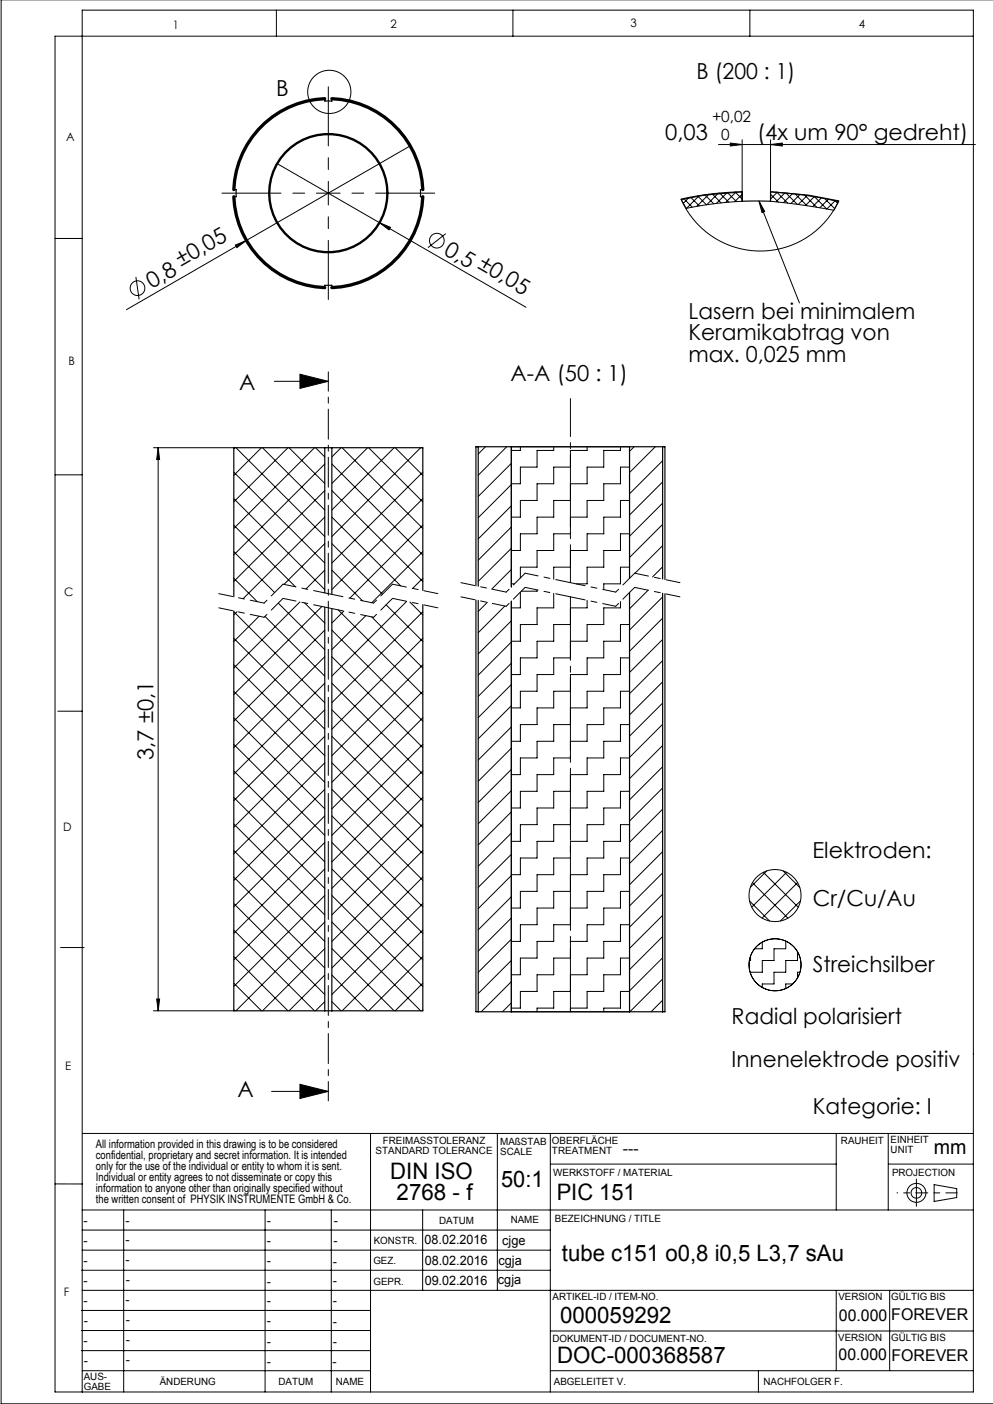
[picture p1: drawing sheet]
<svg xmlns="http://www.w3.org/2000/svg" width="210mm" height="297mm" viewBox="0 0 210 297" stroke-linecap="round" stroke-linejoin="round" font-family="sans-serif">
<g fill="none" stroke="#000" stroke-width=".21">
<path d="M210.1 0h-209.9v297h209.9M58.5 2.1v5.6M69.4 18.4v12.5M108.5 2.1v5.6M158.6 2.1v5.6M205.8 7.7h-194.2v286.8h194.2v-292.4h-188.4v292.4M58.6 34.6l52.7 30.4M69.4 33.4v2.5M69.4 38.4v5M86.8 30.9l-34.7 20M152 30.6h54.3M154.4 30.3l2.5 .3-2.5 .3z"/>
<path d="M156.9 29.6v13a75.7 75.7 0 0 0-11.8 1.5l-1.1-2a63.6 63.6 0 0 1 12.9-1.5M162.9 29.6v13a144.1 144.1 0 0 1 13.4 1.9l1-1.9a86.5 86.5 0 0 0-14.4-2M162.9 30.6l2.5-.3v.6zM11.6 50.4h5.8M28.7 58.6l.7 4.7M46.9 40.9h12.5M49.8 51.8l2.3-.9-2 1.5zM52.1 50.9l-25.4 14.6M61.9 40.9h2.5M66.9 40.9h5M69.4 45.9v2.5M69.4 50.9v12.5"/>
<path d="M74.4 40.9h2.5M79.4 40.9h12.5M80.3 47.1l2.3 1-.3 .5zM94.3 49.4l-3.8 3M144.1 42.2a18.3 18.3 0 0 0 16.5 10.9 18.3 18.3 0 0 0 16.8-10.6M144.6 42l1.8 1.8M145.8 41.8l-1.3 1.2M146 41.7l1.9 1.9M147.5 41.4l1.9 1.9M147.9 41.4l-2.7 2.7M149 41.2l1.9 1.9M149.9 41.1l-2.5 2.6"/>
<path d="M150.6 41l1.9 1.9M151.9 40.9l-2.4 2.4M152.2 40.8l1.9 2M155.5 40.6l1.4 1.5M155.7 40.6l-2.2 2.2M155.7 42.6l-1.9-1.9-2.3 2.3M156.9 41.1l-1.5 1.6M160.5 42.5l1.2 2.2-.6 .3zM160.5 42.5l8.6 21.6M163 41.1l1.6 1.6M164.3 40.7l2.3 2.3M164.4 40.7l-1.4 1.4"/>
<path d="M166 40.8l-1.9 1.9M166.2 40.8l2.4 2.4M167.6 41l-1.9 1.9M168.2 41l2.4 2.5M169.1 41.2l-1.8 1.9M170.2 41.3l2.5 2.5M170.7 41.4l-1.9 1.9M172.2 41.6l-1.9 1.9M172.3 41.6l2.5 2.6M173.7 41.9l-1.8 1.8M174.4 42l2.1 2.1M175.2 42.2l-1.8 1.8"/>
<path d="M176.6 42.5l-1.7 1.7M176.6 42.5l.5 .5M63.4 79.2l6 1.5-6 1.5zM32.4 94.7h16.9M33.4 94.7v119.1M33.4 94.7l.4 2.5h-.7zM49.4 99.9l19.3 19.2M49.7 94.7l-.3 .2M49.9 94.7l18.8 18.8M55.3 94.7l-5.9 5.9M55.5 94.7l13.2 13.2M58 80.7h11.4"/>
<path d="M60.9 94.7l-11.5 11.5M61.1 94.7l7.6 7.6M66.5 94.7l-17.1 17.1M66.7 94.7l2 2M68.7 98.2l-19.3 19.2M70.2 98.2l19.2 19.2M72.1 94.7l-1.9 2M72.3 94.7l17.1 17.1M77.7 94.7l-7.5 7.6M78 94.7l11.4 11.5M83.4 94.7l-13.2 13.2M83.6 94.7l5.8 5.9"/>
<path d="M89 94.7l-18.8 18.8M89.2 94.7l.2 .2M89.4 99.9l-19.2 19.2M102.7 94.5l-1.6 1.5M107.2 94.5l-6.1 6M108.1 98l-7 7M110.1 94.5v.8h-2M117.1 94.5v.8h-3.5v3.5h-3.5v3.5h-2M124.2 94.5v.8h-3.6v3.5h-3.5v3.5h-3.5v3.6h-3.5v3.5h-2M131.2 94.5v.8h-3.5v3.5h-3.5v3.5h-3.6v3.6h-3.5v3.5h-3.5v3.5h-3.5v3.6h-2M133.1 98.8h-1.9v3.5h-3.5v3.6h-3.5v3.5h-3.6v3.5h-3.5v3.6h-3.5v3.5h-3.5v2.3M134.1 94.5l-1 1"/>
<path d="M138.6 94.5l-5.5 5.5M140.1 97.5l-7 7M11.6 100.4h5.8M49.4 116.7l8.7 8.6M49.4 111.1l13.1 13M49.4 105.5l19.3 19.2M68.7 103.8l-19.3 19.2M68.7 109.4l-17.3 17.3M68.7 115l-8.6 8.6M70.2 115l10.7 10.7M70.2 109.4l14.5 14.5M70.2 103.8l19.2 19.2"/>
<path d="M89.4 105.5l-19.2 19.2M89.4 111.1l-15.4 15.4M89.4 116.7l-10.8 10.8M108.1 102.5l-7 7M108.1 107l-7 7M108.1 111.5l-7 7M108.1 116l-7 7M133.1 105.9h-1.9v3.5h-3.5v3.5h-3.5v3.6h-3.6v3.5h-3.5v2.5M133.1 112.9h-1.9v3.6h-3.5v3.5h-3.5v3.5h-2.4M133.1 120h-1.9v3.5h-3.5v1.2M140.1 101.9l-7 7M140.1 106.4l-7 7"/>
<path d="M140.1 110.9l-7 7M140.1 115.4l-5.8 5.9M140.1 119.9l-2.1 2.1M49.4 135l19.3 19.3M49.4 129.4l19.3 19.2M49.4 122.3l5 5M50.1 129.4l-.7 .7M54.8 130.4l-5.4 5.3M56 130.4l12.7 12.6M58.8 127.6l9.9 9.8M63.4 127.3l-14 14M64.4 127.5l4.3 4.3"/>
<path d="M68.1 128.3l-18.7 18.6M68.7 133.3l-19.3 19.2M68.7 138.9l-19.3 19.3M68.7 120.6l-4 4M70.2 138.9l19.2 19.3M70.2 133.3l19.2 19.2M70.2 120.6l6.5 6.5M71.5 129l17.9 17.9M72.7 129.3l-2.5 2.5M77.4 130.2l-7.2 7.2M78.6 130.5l10.8 10.8M81.7 127.9l7.7 7.8"/>
<path d="M86 127.2l-15.8 15.8M86.7 127.3l2.7 2.8M89.4 129.4l-19.2 19.2M89.4 135l-19.2 19.3M89.4 122.3l-2.1 2.2M103.1 127.4l-2 2M106.8 128.2l-5.7 5.6M108.1 120.5l-4.1 4.1M108.1 131.3l-7 7M108.1 135.8l-7 7M108.1 123.5h.7M110.1 125.3v3.3h-2"/>
<path d="M113.6 124.8v.3h-3.4M117.1 125.5v3.1h-3.5v3.5h-3.5v3.5h-2M124.2 127v1.6h-3.6v3.5h-3.5v3.5h-3.5v3.6h-3.5v3.5h-2M131.2 127.3v1.3h-3.5v3.5h-3.5v3.5h-3.6v3.6h-3.5v3.5h-3.5v3.5h-3.5v3.6h-2M133.1 122.3v-27.8h-25v29.7M133.1 125.3v88.7h-25v-86.8M133.1 132.1h-1.9v3.5h-3.5v3.6h-3.5v3.5h-3.6v3.5h-3.5v3.6h-3.5v3.5h-3.5v3.5h-2M133.1 139.2h-1.9v3.5h-3.5v3.5h-3.5v3.6h-3.6v3.5h-3.5v3.5h-3.5v3.5h-3.5v3.6h-2M137.1 124.9l-4 3.9M140.1 126.3l-7 7M140.1 130.8l-7 7M140.1 135.3l-7 7"/>
<path d="M140.1 139.7l-7 7M12.2 150.4h5.2M49.4 146.2l19.3 19.3M49.4 157.5l19.3 19.2M49.4 151.9l19.3 19.2M49.4 140.6l19.3 19.3M68.7 144.5l-19.3 19.3M68.7 150.1l-19.3 19.3M68.7 155.8l-19.3 19.2M70.2 155.8l19.2 19.2M70.2 150.1l19.2 19.3M70.2 144.5l19.2 19.3"/>
<path d="M89.4 140.6l-19.2 19.3M89.4 146.2l-19.2 19.3M89.4 151.9l-19.2 19.2M89.4 157.5l-19.2 19.2M108.1 153.8l-7 7M108.1 158.3l-7 7M108.1 140.3l-7 7M108.1 144.8l-7 7M108.1 149.3l-7 7M133.1 146.2h-1.9v3.6h-3.5v3.5h-3.5v3.5h-3.6v3.5h-3.5v3.6h-3.5v3.5h-3.5v3.5h-2M133.1 153.3h-1.9v3.5h-3.5v3.5h-3.5v3.6h-3.6v3.5h-3.5v3.5h-3.5v3.5h-3.5v3.6h-2M140.1 144.2l-7 7"/>
<path d="M140.1 148.7l-7 7M140.1 153.2l-7 7M140.1 157.7l-7 7M49.4 179.9l19.3 19.3M49.4 174.3l19.3 19.2M49.4 168.7l19.3 19.2M49.4 163.1l19.3 19.2M68.7 167l-19.3 19.2M68.7 172.6l-19.3 19.2M68.7 178.2l-19.3 19.2M68.7 161.4l-19.3 19.2M70.2 178.2l19.2 19.2"/>
<path d="M70.2 172.6l19.2 19.2M70.2 167l19.2 19.2M70.2 161.4l19.2 19.2M89.4 163.1l-19.2 19.2M89.4 168.7l-19.2 19.2M89.4 174.3l-19.2 19.2M89.4 179.9l-19.2 19.3M108.1 162.8l-7 7M108.1 167.3l-7 7M108.1 171.7l-7 7M108.1 176.2l-7 7M133.1 160.3h-1.9v3.6h-3.5v3.5h-3.5v3.5h-3.6v3.5h-3.5v3.6h-3.5v3.5h-3.5v3.5h-2"/>
<path d="M133.1 167.4h-1.9v3.5h-3.5v3.5h-3.5v3.6h-3.6v3.5h-3.5v3.5h-3.5v3.6h-3.5v3.5h-2M133.1 174.4h-1.9v3.6h-3.5v3.5h-3.5v3.5h-3.6v3.6h-3.5v3.5h-3.5v3.5h-3.5v3.5h-2M140.1 162.2l-7 7M140.1 166.7l-7 7M140.1 171.2l-7 7M140.1 175.7l-7 7M49.4 191.1l19.3 19.3M49.4 185.5l19.3 19.3M49.4 196.8l17.1 17M68.7 183.8l-19.3 19.3M68.7 189.4l-19.3 19.3M68.7 195l-18.8 18.8"/>
<path d="M70.2 195l18.8 18.8M70.2 189.4l19.2 19.3M70.2 183.8l19.2 19.3M89.4 185.5l-19.2 19.3M89.4 191.1l-19.2 19.3M89.4 196.8l-17.1 17M108.1 180.7l-7 7M108.1 185.2l-7 7M108.1 189.7l-7 7M108.1 194.2l-7 7M108.1 198.7l-7 7M133.1 181.5h-1.9v3.5h-3.5v3.6h-3.5v3.5h-3.6v3.5h-3.5v3.5h-3.5v3.6h-3.5v3.5h-2"/>
<path d="M133.1 188.6h-1.9v3.5h-3.5v3.5h-3.5v3.5h-3.6v3.6h-3.5v3.5h-3.5v3.5h-3.5v3.6h-2M133.1 195.6h-1.9v3.5h-3.5v3.6h-3.5v3.5h-3.6v3.5h-3.5v3.6h-3.5v.7M140.1 180.2l-7 7M140.1 184.6l-7 7M140.1 189.1l-7 7M140.1 193.6l-7 7M140.1 198.1l-7 7M158.5 190.6l4.2 4.2M159.1 186.7l7.5 7.5M161.2 199.3v1.4h-1.6M161.4 184.5l7.4 7.4M162.2 184.2l-3.5 3.5"/>
<path d="M165.6 184.2l3.5 3.5M166.2 199.1v1.6h-2.5v2.5h-2.5v2.5h-2.5v.3M166.4 184.5l-7.4 7.4M168.7 186.7l-7.5 7.5M169.3 190.6l-4.3 4.2M12.8 200.4h5M32.4 213.8h16.9M33.1 211.3h.7l-.4 2.5zM49.4 213.6l.3 .2M49.4 208l5.9 5.8M49.4 202.4l11.5 11.4M68.7 200.7l-13.2 13.1"/>
<path d="M68.7 206.3l-7.6 7.5M68.7 211.9l-2 1.9M70.2 211.9l1.9 1.9M70.2 206.3l7.5 7.5M70.2 200.7l13.2 13.1M89.4 202.4l-11.4 11.4M89.4 208l-5.8 5.8M89.4 213.6l-.2 .2M108.1 203.2l-7 7M108.1 207.7l-6.3 6.3M108.1 212.2l-1.8 1.8M133.1 202.7h-1.9v3.5h-3.5v3.5h-3.5v3.6h-3.6v.7"/>
<path d="M133.1 209.7h-1.9v3.6h-3.5v.7M140.1 202.6l-7 7M140.1 207.1l-6.9 6.9M140.1 211.6l-2.4 2.4M158.7 205.9a5.5 5.5 0 0 0 7.5 3.2M158.7 202.2a5.5 5.5 0 0 1 8.2-2.7 5.5 5.5 0 0 1 .7 8.6M158.7 202.2a5.5 5.5 0 0 0 0 3.7M158.7 202.2v1h-.2M167.6 208.1l-1.4 1M167.6 208.1h-1.4v1M168.7 201.3v1.9h-2.5v2.5h-2.5v2.4h-2.5v.8M169.2 205.7h-.5v1.2"/>
<path d="M17.5 239.8h188.3M57.4 230.9h12M63.4 229.4l6 1.5-6 1.5zM78.4 239.8v54.7M105.2 239.8v33.2M116.4 239.8v54.7M176.8 239.8v16.2M187.8 239.8v16.2M11.6 250.4l5.8 .1M17.4 256h188.4M26.2 256v38.5M56.1 256v38.5"/>
<path d="M70.1 256v38.5M89.4 256v17M116.4 246.2h60.4M187.8 246.2h18M197.6 250.6l4.7 .8v1.9l-4.7 .9zM17.2 277.2h61.2M17.3 268.7h99.1M17.4 273h188.4M17.4 264.5h99M17.4 260.2h99M176.8 273v17M188.1 273v17"/>
<path d="M17.2 281.5h61.2M17.2 285.7h61.2M17.4 290h61M116.4 290h89.4M116.4 281.6h89.4M160.4 290v4.5"/>
<circle cx="69.6" cy="19.4" r="4.6"/>
<circle cx="92.4" cy="50.9" r="1.56"/>
<circle cx="29.1" cy="61" r="1.56"/>
<circle cx="163.9" cy="189.4" r="5.5"/>
<circle cx="193.8" cy="252.3" r="2.01"/>
<circle cx="193.8" cy="252.3" r="1.13"/>
</g>
<path d="M193.8 252.3v-2.9M193.8 252.3v2.9" fill="none" stroke="#000" stroke-width=".21" stroke-dasharray="15.2 1.3 1.3 1.3"/>
<path d="M193.8 252.3h8.6" fill="none" stroke="#000" stroke-width=".21" stroke-dasharray="15.2 1.3 1.3 1.3" stroke-dashoffset="12.8"/>
<path d="M193.8 252.3h-4.1" fill="none" stroke="#000" stroke-width=".21" stroke-dasharray="15.2 1.3 1.3 1.3" stroke-dashoffset="15.1"/>
<path d="M69.4 78.7v154.2" fill="none" stroke="#000" stroke-width=".21" stroke-dasharray="6.3 1.3 1.3 1.3" stroke-dashoffset="2.3"/>
<path d="M55.9 130.6l-9.6-2M55.9 127.6l-9.6-2M92.6 128.6l-9.6-2M92.6 125.6l-9.6-2M107.1 128.3l-9.6-2M107.1 125.3l-9.6-2M143.8 126.3l-9.6-2M143.8 123.3l-9.6-2" fill="none" stroke="#000" stroke-width=".21" stroke-dasharray="6.3 1.3 1.3 1.3" stroke-dashoffset="3.4"/>
<path d="M59.9 126.6l-4 4M59.9 123.6l-4 4M83 126.6l-4 4M83 123.6l-4 4M111.1 124.3l-4 4M111.1 121.3l-4 4M134.2 124.3l-4 4M134.2 121.3l-4 4" fill="none" stroke="#000" stroke-width=".21" stroke-dasharray="6.3 1.3 1.3 1.3" stroke-dashoffset="2.8"/>
<path d="M79 130.6l-19.1-4M79 127.6l-19.1-4M130.2 128.3l-19.1-4M130.2 125.3l-19.1-4" fill="none" stroke="#000" stroke-width=".21" stroke-dasharray="6.3 1.3 1.3 1.3" stroke-dashoffset="3.5"/>
<path d="M120.6 214v-87.7" fill="none" stroke="#000" stroke-width=".21" stroke-dasharray="15.2 1.3 1.3 1.3" stroke-dashoffset="1.8"/>
<path d="M120.6 123.3v-39" fill="none" stroke="#000" stroke-width=".21" stroke-dasharray="15.2 1.3 1.3 1.3" stroke-dashoffset="7.2"/>
<g fill="#000">
<path d="M49.8 51.8l2.3-.9-2 1.5zM80.3 47.1l2.3 1-.3 .5zM160.5 42.5l1.2 2.2-.6 .3z"/>
<path d="M154.4 30.3l2.5 .3-2.5 .3zM162.9 30.6l2.5-.3v.6z"/>
<path d="M33.4 94.7l.4 2.5h-.7zM33.1 211.3h.7l-.4 2.5z"/>
<path d="M63.4 79.2l6 1.5-6 1.5zM63.4 229.4l6 1.5-6 1.5z"/>
</g>
<g fill="none" stroke="#000" stroke-width=".25">
<path d="M68.7 20.9v.5h1.5v-.5M49.4 40.1h.5v1.5h-.5M89.4 40.1h-.5v1.5h.5M144.1 42.2l4.9-.9 7.9-.7v2h6v-2l8 .7 6.5 1.2M68.7 60.8v-.5h1.5v.5M68.7 94.7h-19.3v31.5M68.7 94.7h1.5M68.7 94.7v30.7M70.2 94.7h19.2v30.2M70.2 94.7v31M101.1 94.5v29.5M108.1 94.5h25"/>
<path d="M108.1 94.5v29.7M108.1 94.5h-7.5v29.4M133.1 94.5h7.5v28.1M133.1 94.5v27.8M140.1 94.5v28M49.4 129.2v84.6h19.3M68.7 128.4v85.4M70.2 128.7v85.1M89.4 127.9v85.9h-19.2M100.6 126.9v87.1h7.5M101.1 127v87M108.1 127.2v86.8"/>
<path d="M133.1 125.3v88.7M140.1 125.5v88.5M140.6 125.6v88.4h-7.5M68.7 213.8h1.5M108.1 214h25"/>
</g>
<circle cx="69.4" cy="40.9" r="12.5" fill="none" stroke="#000" stroke-width=".5"/>
<path d="M68.7 20.9a20 20 0 0 0-19.3 19.2M70.2 20.9a20 20 0 0 1 19.2 19.2M49.4 41.6a20 20 0 0 0 19.3 19.2M89.4 41.6a20 20 0 0 1-19.2 19.2" fill="none" stroke="#000" stroke-width=".7"/>
<g font-size="4.8">
<text x="82.5" y="249.3">DIN ISO</text>
<text x="106" y="251">50:1</text>
<text x="83.9" y="253.8">2768 - f</text>
<text x="117.7" y="253.8">PIC 151</text>
<text x="118.8" y="266.8">tube c151 o0,8 i0,5 L3,7 sAu</text>
<text x="118.4" y="279.9">000059292</text>
<text x="117.8" y="288.4">DOC-000368587</text>
</g>
<g font-size="4.7">
<text x="147.3" y="16.7">B (200 : 1)</text>
<text x="58.4" y="20.4">B</text>
<text x="140.7" y="29.6">0,03</text>
<text x="160.1" y="29.6">(4x um 90° gedreht)</text>
<text x="93.7" y="53.7" transform="rotate(30 93.7 53.7)">0,5 ±0,05</text>
<text x="32.1" y="61.2" transform="rotate(-30 32.1 61.2)">0,8 ±0,05</text>
<text x="145.6" y="67.5">Lasern bei minimalem</text>
<text x="145.6" y="72">Keramikabtrag von</text>
<text x="145.6" y="76.5">max. 0,025 mm</text>
<text x="50.5" y="82.5">A</text>
<text x="108" y="80.6">A-A (50 : 1)</text>
<text x="32.4" y="160.8" transform="rotate(-90 32.4 160.8)">3,7 ±0,1</text>
<text x="171.8" y="181.4">Elektroden:</text>
<text x="171.9" y="191.7">Cr/Cu/Au</text>
<text x="171.9" y="205.6">Streichsilber</text>
<text x="154.7" y="216.6">Radial polarisiert</text>
<text x="154.7" y="225.6">Innenelektrode positiv</text>
<text x="50.2" y="232">A</text>
<text x="171.9" y="235.6">Kategorie: I</text>
</g>
<text font-size="4.2" x="197.5" y="244.1">mm</text>
<g font-size="3.4">
<text x="131.7" y="244.1">---</text>
<text x="177.4" y="279.4">00.000</text>
<text x="188.5" y="279.3">FOREVER</text>
<text x="177.3" y="287.8">00.000</text>
<text x="188.5" y="287.9">FOREVER</text>
</g>
<g font-size="3.3">
<text x="150.6" y="25.7">+0,02</text>
<text x="152.5" y="29.6">0</text>
</g>
<g font-size="2.7">
<text x="17.7" y="263.3">-</text>
<text x="17.7" y="259.1">-</text>
<text x="26.5" y="263.2">-</text>
<text x="26.5" y="259">-</text>
<text x="56.4" y="263.4">-</text>
<text x="56.4" y="259.2">-</text>
<text x="70.5" y="263.5">-</text>
<text x="70.6" y="259.1">-</text>
<text x="89.8" y="263.3">08.02.2016</text>
<text x="106.2" y="263.3">cjge</text>
<text x="17.7" y="267.6">-</text>
<text x="26.6" y="267.4">-</text>
<text x="56.4" y="267.7">-</text>
<text x="70.4" y="267.7">-</text>
<text x="89.8" y="267.5">08.02.2016</text>
<text x="105.4" y="267.6">cgja</text>
<text x="17.7" y="271.8">-</text>
<text x="26.5" y="275.9">-</text>
<text x="26.6" y="271.7">-</text>
<text x="56.4" y="272">-</text>
<text x="70.4" y="271.9">-</text>
<text x="89.8" y="271.7">09.02.2016</text>
<text x="105.3" y="271.7">cgja</text>
<text x="17.7" y="276.1">-</text>
<text x="17.7" y="280.4">-</text>
<text x="26.6" y="280.1">-</text>
<text x="56.4" y="276.1">-</text>
<text x="56.4" y="280.3">-</text>
<text x="70.4" y="280.5">-</text>
<text x="70.4" y="276.1">-</text>
<text x="17.7" y="284.6">-</text>
<text x="26.6" y="284.3">-</text>
<text x="56.4" y="284.7">-</text>
<text x="70.4" y="284.7">-</text>
<text x="17.7" y="288.8">-</text>
<text x="26.6" y="288.6">-</text>
<text x="56.4" y="289">-</text>
<text x="70.3" y="288.9">-</text>
</g>
<g font-size="2.5">
<text x="82.6" y="5.8">2</text>
<text x="133.3" y="5.7">3</text>
<text x="36.6" y="6.1">1</text>
<text x="181.6" y="6">4</text>
<text x="14" y="29.9">A</text>
<text x="14.5" y="77.1">B</text>
<text x="13.6" y="126">C</text>
<text x="13.4" y="175.7">D</text>
<text x="13.8" y="226.4">E</text>
<text x="20.3" y="242.9">All information provided in this drawing is to be considered</text>
<text x="20.3" y="245.3">confidential, proprietary and secret information. It is intended</text>
<text x="20.3" y="247.6">only for the use of the individual or entity to whom it is sent.</text>
<text x="20.3" y="249.9">Individual or entity agrees to not disseminate or copy this</text>
<text x="20.3" y="252.2">information to anyone other than originally specified without</text>
<text x="20.3" y="254.5">the written consent of PHYSIK INSTRUMENTE GmbH &amp; Co.</text>
<text x="13.5" y="274.1">F</text>
</g>
<g font-size="2.1">
<text x="79.4" y="244.2">STANDARD TOLERANCE</text>
<text x="81" y="242.1">FREIMASSTOLERANZ</text>
<text x="105.8" y="242.2">MAßSTAB</text>
<text x="105.8" y="244.3">SCALE</text>
<text x="116.7" y="242">OBERFLÄCHE</text>
<text x="116.7" y="244.1">TREATMENT</text>
<text x="177.9" y="241.9">RAUHEIT</text>
<text x="188.4" y="241.8">EINHEIT</text>
<text x="188.4" y="243.9">UNIT</text>
<text x="117" y="248.8">WERKSTOFF / MATERIAL</text>
<text x="188.7" y="248.7">PROJECTION</text>
<text x="79" y="263.2">KONSTR.</text>
<text x="92.9" y="258.9">DATUM</text>
<text x="108" y="258.7">NAME</text>
<text x="117.4" y="258.6">BEZEICHNUNG / TITLE</text>
<text x="79" y="267.4">GEZ.</text>
<text x="79" y="271.8">GEPR.</text>
<text x="116.9" y="275.1">ARTIKEL-ID / ITEM-NO.</text>
<text x="177.3" y="274.9">VERSION</text>
<text x="188.4" y="275">GÜLTIG BIS</text>
<text x="116.8" y="283.8">DOKUMENT-ID / DOCUMENT-NO.</text>
<text x="177.3" y="283.6">VERSION</text>
<text x="188.5" y="283.6">GÜLTIG BIS</text>
<text x="17.7" y="291.9">AUS-</text>
<text x="17.7" y="294">GABE</text>
<text x="33.8" y="292.9">ÄNDERUNG</text>
<text x="58.9" y="292.9">DATUM</text>
<text x="71" y="292.9">NAME</text>
<text x="117.1" y="293">ABGELEITET V.</text>
<text x="161.4" y="293">NACHFOLGER F.</text>
</g>
</svg>
